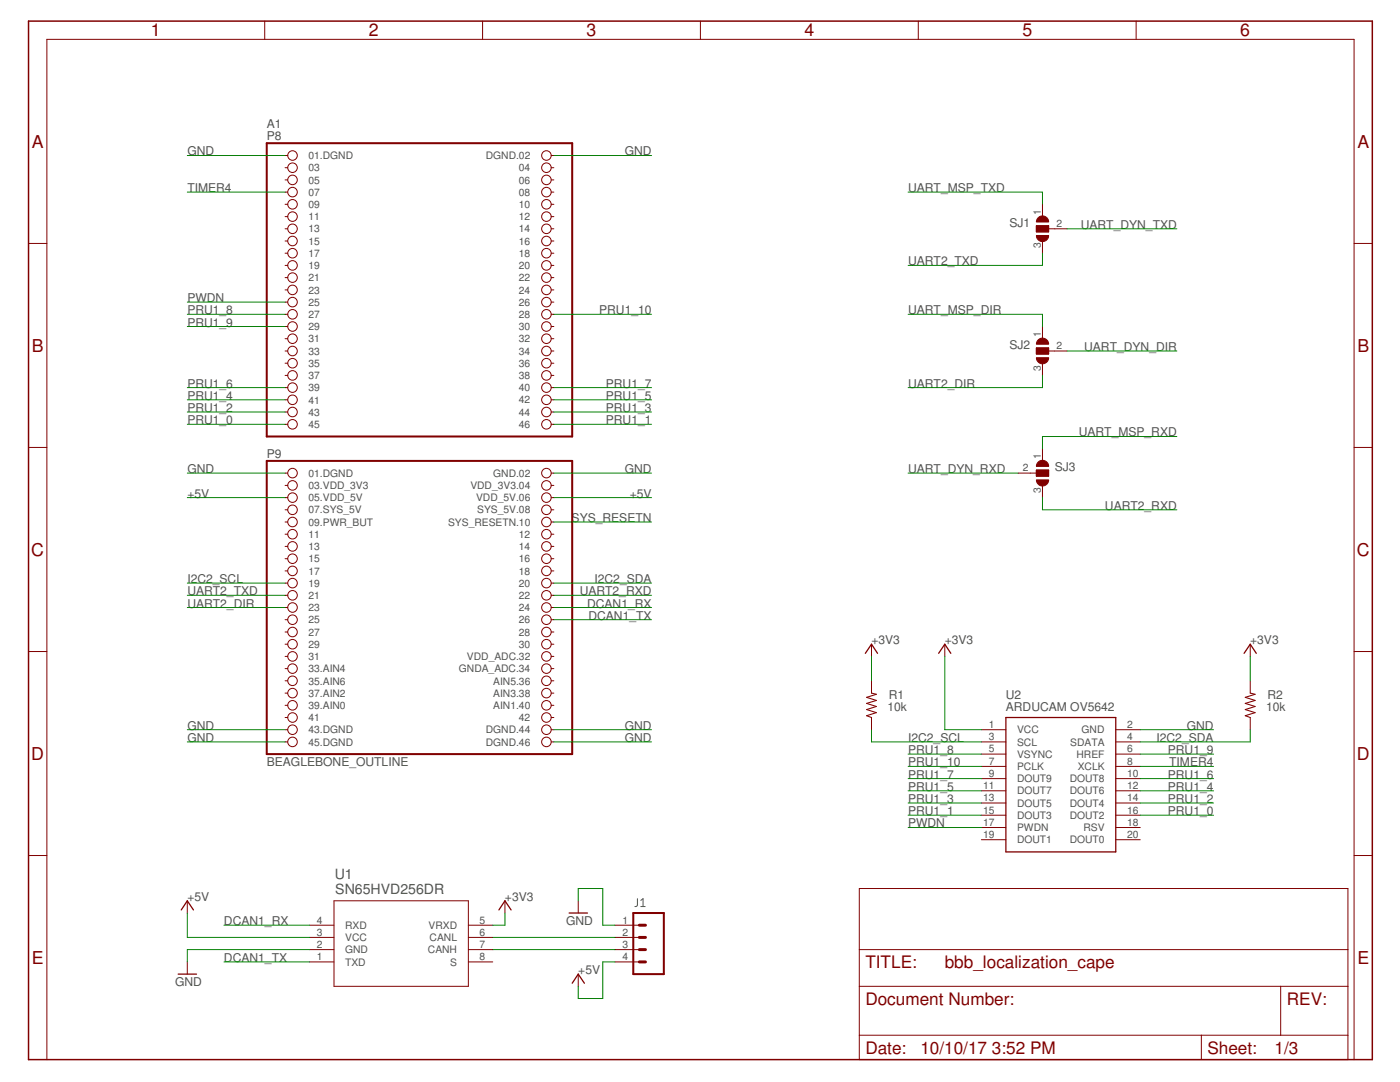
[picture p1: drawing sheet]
<svg xmlns="http://www.w3.org/2000/svg" width="279mm" height="216mm" viewBox="0 0 279 216" stroke-linecap="round" stroke-linejoin="round" font-family="sans-serif">
<path d="M127.2 179.3v1.4l-.5 .2M127.9 179.7l.4-.4v1.6M127.9 180.9h.9" fill="none" stroke="#505050" stroke-width=".2"/>
<path d="M53.2 28.6h61v58.5h-61zM53.2 92h61v58.5h-61zM126.4 182.2h6.1v12.2h-6.1z" fill="none" stroke="#800000" stroke-width=".4"/>
<g fill="none" stroke="#800000" stroke-width=".2">
<path d="M52.8 4.2v3.7M96.3 4.2v3.7M139.8 4.2v3.7M183.3 4.2v3.7M226.7 4.2v3.7M56.9 31h.5M56.9 33.5h.5M56.9 35.9h.5M56.9 38.3h.5M110 31h.5M110 33.5h.5M110 35.9h.5"/>
<path d="M110 38.3h.5M5.7 48.6h3.7M56.9 40.8h.5M56.9 43.2h.5M56.9 45.7h.5M56.9 48.1h.5M56.9 50.5h.5M56.9 53h.5M56.9 55.4h.5M56.9 57.8h.5M110 40.8h.5M110 43.2h.5"/>
<path d="M110 45.7h.5M110 48.1h.5M110 50.5h.5M110 53h.5M110 55.4h.5M110 57.8h.5M206.8 45h2.5v1.3h-2.5zM208 40.8v2.4M208 48.1v2.4M209.3 45.7h3.6M270.2 48.6h3.7M56.9 60.3h.5"/>
<path d="M56.9 62.7h.5M56.9 65.2h.5M56.9 67.6h.5M56.9 70h.5M56.9 72.5h.5M56.9 74.9h.5M56.9 77.3h.5M56.9 79.8h.5M110 60.3h.5M110 62.7h.5M110 65.2h.5M110 67.6h.5"/>
<path d="M110 70h.5M110 72.5h.5M110 74.9h.5M110 77.3h.5M110 79.8h.5M206.8 69.4h2.5v1.2h-2.5zM208 65.2v2.4M208 72.5v2.4M209.3 70h3.6M5.7 89.3h3.7M56.9 94.4h.5M56.9 96.9h.5"/>
<path d="M56.9 99.3h.5M56.9 82.2h.5M56.9 84.7h.5M110 94.4h.5M110 96.9h.5M110 99.3h.5M110 82.2h.5M110 84.7h.5M203.2 94.4h3.6M206.8 93.8h2.5v1.2h-2.5zM208 89.5v2.5M208 96.9v2.4"/>
<path d="M270.2 89.3h3.7M56.9 101.7h.5M56.9 104.2h.5M56.9 106.6h.5M56.9 109h.5M56.9 111.5h.5M56.9 113.9h.5M56.9 116.4h.5M56.9 118.8h.5M110 101.7h.5M110 104.2h.5M110 106.6h.5"/>
<path d="M110 109h.5M110 111.5h.5M110 113.9h.5M110 116.4h.5M110 118.8h.5M5.7 130h3.7M56.9 121.2h.5M56.9 123.7h.5M56.9 126.1h.5M56.9 128.5h.5M56.9 131h.5M56.9 133.4h.5"/>
<path d="M56.9 135.8h.5M56.9 138.3h.5M110 121.2h.5M110 123.7h.5M110 126.1h.5M110 128.5h.5M110 131h.5M110 133.4h.5M110 135.8h.5M110 138.3h.5M173.9 128.5v2.5M173.9 135.8v2.5"/>
<path d="M188.6 128.5v2.5M249.5 128.5v2.5M249.5 135.8v2.5M270.2 130h3.7M56.9 140.7h.5M56.9 143.2h.5M56.9 145.6h.5M56.9 148h.5M110 140.7h.5M110 143.2h.5M110 145.6h.5M110 148h.5"/>
<path d="M173.9 143.2v2.4M195.9 145.6h4.8M195.9 148h4.8M195.9 150.5h4.8M195.9 152.9h4.8M195.9 155.4h4.8M195.9 157.8h4.8M222.7 145.6h4.9M222.7 148h4.9M222.7 150.5h4.9M222.7 152.9h4.9M222.7 155.4h4.9"/>
<path d="M222.7 157.8h4.9M249.5 143.2v2.4M5.7 170.7h3.7M37.4 179.7v2.5M66.7 179.7h26.8v17.1h-26.8zM100.8 179.7v2.5M115.4 179.7v2.5M171.5 177.3h97.5v34.1h-97.5zM195.9 160.2h4.8M195.9 162.7h4.8M195.9 165.1h4.8M195.9 167.6h4.8"/>
<path d="M222.7 160.2h4.9M222.7 162.7h4.9M222.7 165.1h4.9M222.7 167.6h4.9M270.2 170.7h3.7M37.4 191.9v2.5M61.8 189.5h4.9M61.8 191.9h4.9M61.8 187h4.9M61.8 184.6h4.9M93.5 189.5h4.8M93.5 191.9h4.8"/>
<path d="M93.5 187h4.8M93.5 184.6h4.8M115.4 194.4v2.4M122.7 189.5h4.9M122.7 191.9h4.9M122.7 187h4.9M122.7 184.6h4.9M171.5 196.8h97.5M171.5 189.5h97.5M255.6 196.8v9.8M9.4 211.4v-203.5h260.8v203.5M171.5 206.6h97.5"/>
<path d="M239.8 206.6v4.8"/>
<circle cx="58.4" cy="35.9" r=".95"/>
<circle cx="58.4" cy="38.3" r=".95"/>
<circle cx="58.4" cy="31" r=".95"/>
<circle cx="58.4" cy="33.5" r=".95"/>
<circle cx="109.1" cy="33.5" r=".95"/>
<circle cx="109.1" cy="38.3" r=".95"/>
<circle cx="109.1" cy="31" r=".95"/>
<circle cx="109.1" cy="35.9" r=".95"/>
<circle cx="58.4" cy="43.2" r=".95"/>
<circle cx="58.4" cy="53" r=".95"/>
<circle cx="58.4" cy="55.4" r=".95"/>
<circle cx="58.4" cy="45.7" r=".95"/>
<circle cx="58.4" cy="48.1" r=".95"/>
<circle cx="58.4" cy="50.5" r=".95"/>
<circle cx="58.4" cy="57.8" r=".95"/>
<circle cx="58.4" cy="40.8" r=".95"/>
<circle cx="109.1" cy="40.8" r=".95"/>
<circle cx="109.1" cy="43.2" r=".95"/>
<circle cx="109.1" cy="57.8" r=".95"/>
<circle cx="109.1" cy="48.1" r=".95"/>
<circle cx="109.1" cy="50.5" r=".95"/>
<circle cx="109.1" cy="45.7" r=".95"/>
<circle cx="109.1" cy="53" r=".95"/>
<circle cx="109.1" cy="55.4" r=".95"/>
<circle cx="58.4" cy="79.8" r=".95"/>
<circle cx="58.4" cy="77.3" r=".95"/>
<circle cx="58.4" cy="62.7" r=".95"/>
<circle cx="58.4" cy="72.5" r=".95"/>
<circle cx="58.4" cy="70" r=".95"/>
<circle cx="58.4" cy="65.2" r=".95"/>
<circle cx="58.4" cy="67.6" r=".95"/>
<circle cx="58.4" cy="60.3" r=".95"/>
<circle cx="58.4" cy="74.9" r=".95"/>
<circle cx="109.1" cy="74.9" r=".95"/>
<circle cx="109.1" cy="72.5" r=".95"/>
<circle cx="109.1" cy="62.7" r=".95"/>
<circle cx="109.1" cy="65.2" r=".95"/>
<circle cx="109.1" cy="60.3" r=".95"/>
<circle cx="109.1" cy="70" r=".95"/>
<circle cx="109.1" cy="67.6" r=".95"/>
<circle cx="109.1" cy="79.8" r=".95"/>
<circle cx="109.1" cy="77.3" r=".95"/>
<circle cx="58.4" cy="94.4" r=".95"/>
<circle cx="58.4" cy="99.3" r=".95"/>
<circle cx="58.4" cy="96.9" r=".95"/>
<circle cx="58.4" cy="84.7" r=".95"/>
<circle cx="58.4" cy="82.2" r=".95"/>
<circle cx="109.1" cy="96.9" r=".95"/>
<circle cx="109.1" cy="99.3" r=".95"/>
<circle cx="109.1" cy="94.4" r=".95"/>
<circle cx="109.1" cy="82.2" r=".95"/>
<circle cx="109.1" cy="84.7" r=".95"/>
<circle cx="58.4" cy="116.4" r=".95"/>
<circle cx="58.4" cy="109" r=".95"/>
<circle cx="58.4" cy="104.2" r=".95"/>
<circle cx="58.4" cy="106.6" r=".95"/>
<circle cx="58.4" cy="111.5" r=".95"/>
<circle cx="58.4" cy="101.7" r=".95"/>
<circle cx="58.4" cy="118.8" r=".95"/>
<circle cx="58.4" cy="113.9" r=".95"/>
<circle cx="109.1" cy="113.9" r=".95"/>
<circle cx="109.1" cy="104.2" r=".95"/>
<circle cx="109.1" cy="101.7" r=".95"/>
<circle cx="109.1" cy="109" r=".95"/>
<circle cx="109.1" cy="106.6" r=".95"/>
<circle cx="109.1" cy="111.5" r=".95"/>
<circle cx="109.1" cy="118.8" r=".95"/>
<circle cx="109.1" cy="116.4" r=".95"/>
<circle cx="58.4" cy="133.4" r=".95"/>
<circle cx="58.4" cy="126.1" r=".95"/>
<circle cx="58.4" cy="131" r=".95"/>
<circle cx="58.4" cy="128.5" r=".95"/>
<circle cx="58.4" cy="135.8" r=".95"/>
<circle cx="58.4" cy="138.3" r=".95"/>
<circle cx="58.4" cy="123.7" r=".95"/>
<circle cx="58.4" cy="121.2" r=".95"/>
<circle cx="109.1" cy="131" r=".95"/>
<circle cx="109.1" cy="121.2" r=".95"/>
<circle cx="109.1" cy="133.4" r=".95"/>
<circle cx="109.1" cy="135.8" r=".95"/>
<circle cx="109.1" cy="128.5" r=".95"/>
<circle cx="109.1" cy="126.1" r=".95"/>
<circle cx="109.1" cy="138.3" r=".95"/>
<circle cx="109.1" cy="123.7" r=".95"/>
<circle cx="58.4" cy="145.6" r=".95"/>
<circle cx="58.4" cy="143.2" r=".95"/>
<circle cx="58.4" cy="148" r=".95"/>
<circle cx="58.4" cy="140.7" r=".95"/>
<circle cx="109.1" cy="143.2" r=".95"/>
<circle cx="109.1" cy="140.7" r=".95"/>
<circle cx="109.1" cy="145.6" r=".95"/>
<circle cx="109.1" cy="148" r=".95"/>
</g>
<path d="M5.7 4.2h268.2v207.2h-268.2z" fill="none" stroke="#800000" stroke-width=".3"/>
<path d="M172.7 130.4l1.2-1.9 1.2 1.9M187.3 130.4l1.3-1.9 1.2 1.9M248.3 130.4l1.2-1.9 1.2 1.9M200.7 143.2h22v26.8h-22zM35.6 194.4h3.6M36.2 181.6l1.2-1.9 1.2 1.9M99.6 181.6l1.2-1.9 1.2 1.9M113.6 182.2h3.6M114.2 196.2l1.2-1.8 1.2 1.8" fill="none" stroke="#800000" stroke-width=".25"/>
<path d="M127.6 189.5h1.2M127.6 187h1.2M127.6 184.6h1.2M127.6 191.9h1.2" fill="none" stroke="#800000" stroke-width=".59"/>
<path d="M173.9 138.3l1 .2-1.9 .6 1.9 .7-1.9 .6 1.9 .6-1.9 .6 1.9 .6-1.9 .6 .9 .4M249.5 138.3l1 .2-2 .6 2 .7-2 .6 2 .6-2 .6 2 .6-2 .6 1 .4" fill="none" stroke="#800000" stroke-width=".21"/>
<g fill="#800000" stroke="#800000" stroke-width=".2">
<path d="M206.8 95.8h2.5a1.22 1.22 0 0 1-1.2 1.2 1.22 1.22 0 0 1-1.3-1.2z" fill-rule="evenodd"/>
<path d="M207.2 92.2a1.22 1.22 0 0 1 1.4-.2 1.22 1.22 0 0 1 .7 1.1h-2.5l.1-.5z" fill-rule="evenodd"/>
<path d="M206.8 47h2.5a1.22 1.22 0 0 1-1.2 1.2 1.22 1.22 0 0 1-1.3-1.2z" fill-rule="evenodd"/>
<path d="M207.2 43.4a1.22 1.22 0 0 1 1.4-.2 1.22 1.22 0 0 1 .7 1.1h-2.5l.1-.4z" fill-rule="evenodd"/>
<path d="M206.8 71.4h2.5a1.22 1.22 0 0 1-1.2 1.2 1.22 1.22 0 0 1-1.3-1.2z" fill-rule="evenodd"/>
<path d="M207.2 67.8a1.22 1.22 0 0 1 1.4-.2 1.22 1.22 0 0 1 .7 1.1h-2.5l.1-.4z" fill-rule="evenodd"/>
</g>
<g fill="#800000" stroke="#800000" stroke-width=".2">
<path d="M206.8 93.8h2.5v1.2h-2.5z"/>
<path d="M206.8 45h2.5v1.3h-2.5z"/>
<path d="M206.8 69.4h2.5v1.3h-2.5z"/>
</g>
<g fill="none" stroke="#008000" stroke-width=".2">
<path d="M37.4 31h19.5M37.4 38.3h19.5M110.5 31h19.5M181.2 38.3h26.8v2.5M208 50.5v2.5h-26.8M212.9 45.7h22M37.4 79.8h19.5M37.4 77.3h19.5M37.4 65.2h19.5M37.4 62.7h19.5M37.4 60.3h19.5M110.5 79.8h19.5"/>
<path d="M110.5 77.3h19.5M110.5 62.7h19.5M181.2 62.7h26.8v2.5M208 74.9v2.4h-26.8M212.9 70h22M37.4 99.3h19.5M37.4 94.4h19.5M37.4 84.7h19.5M37.4 82.2h19.5M110.5 99.3h19.5M110.5 94.4h19.5M110.5 84.7h19.5"/>
<path d="M110.5 82.2h19.5M181.2 94.4h22M208 99.3v2.4h26.9M234.9 87.1h-26.9v2.4M37.4 116.4h19.5M37.4 118.8h19.5M110.5 116.4h19.5M110.5 118.8h19.5M110.5 104.2h19.5M37.4 121.2h19.5M110.5 121.2h19.5M110.5 123.7h19.5"/>
<path d="M173.9 131v4.8M188.6 131v14.6h7.3M249.5 131v4.8M37.4 145.6h19.5M37.4 148h19.5M110.5 145.6h19.5M110.5 148h19.5M173.9 145.6v2.4h22M181.2 157.8h14.7M181.2 155.4h14.7M181.2 150.5h14.7M181.2 152.9h14.7"/>
<path d="M227.6 145.6h14.6M227.6 157.8h14.6M227.6 155.4h14.6M227.6 150.5h14.6M227.6 152.9h14.6M249.5 145.6v2.4h-21.9M115.4 179.7v-2.4h4.9v7.3h2.4M181.2 162.7h14.7M181.2 160.2h14.7M181.2 165.1h14.7M227.6 162.7h14.6M227.6 160.2h14.6"/>
<path d="M37.4 182.2v4.8h24.4M44.7 191.9h17.1M44.7 184.6h17.1M61.8 189.5h-24.4v2.4M98.3 187h24.4M98.3 189.5h24.4M100.8 182.2v2.4h-2.5M122.7 191.9h-2.4v7.3h-4.9v-2.4"/>
</g>
<g font-size="3.5" fill="#800000">
<text x="30.1" y="7.3">1</text>
<text x="73.6" y="7.3">2</text>
<text x="117.1" y="7.3">3</text>
<text x="160.6" y="7.3">4</text>
<text x="204" y="7.3">5</text>
<text x="247.5" y="7.3">6</text>
<text x="6.4" y="29.5">A</text>
<text x="270.9" y="29.5">A</text>
<text x="6.4" y="70.2">B</text>
<text x="270.9" y="70.2">B</text>
<text x="6.3" y="110.9">C</text>
<text x="270.8" y="110.9">C</text>
<text x="6.3" y="151.6">D</text>
<text x="270.8" y="151.6">D</text>
<text x="6.4" y="192.3">E</text>
<text x="270.9" y="192.3">E</text>
</g>
<g font-size="3.4" fill="#800000">
<text x="172.7" y="193.1">TITLE:</text>
<text x="188.6" y="193.1">bbb_localization_cape</text>
<text x="172.7" y="200.5">Document Number:</text>
<text x="256.8" y="200.5">REV:</text>
<text x="172.7" y="210.2">Date:</text>
<text x="183.7" y="210.2">10/10/17</text>
<text x="198" y="210.2">3:52 PM</text>
<text x="241" y="210.2">Sheet:</text>
<text x="254.4" y="210.2">1/3</text>
</g>
<g font-size="2.8" fill="#505050">
<text x="66.8" y="175.4">U1</text>
<text x="66.9" y="178.3">SN65HVD256DR</text>
</g>
<g font-size="2.4" fill="#505050">
<text x="53.2" y="25.5">A1</text>
<text x="53.2" y="28">P8</text>
<text x="37.4" y="31">GND</text>
<text x="124.7" y="31">GND</text>
<text x="37.4" y="38.3">TIMER4</text>
<text x="181.2" y="38.3">UART_MSP_TXD</text>
<text x="201.5" y="45.3">SJ1</text>
<text x="215.7" y="45.7">UART_DYN_TXD</text>
<text x="181.2" y="53">UART2_TXD</text>
<text x="37.4" y="65.2">PRU1_9</text>
<text x="37.4" y="62.7">PRU1_8</text>
<text x="37.4" y="60.3">PWDN</text>
<text x="119.6" y="62.7">PRU1_10</text>
<text x="181.2" y="62.7">UART_MSP_DIR</text>
<text x="201.5" y="69.7">SJ2</text>
<text x="216.4" y="70">UART_DYN_DIR</text>
<text x="37.4" y="77.3">PRU1_6</text>
<text x="120.9" y="77.3">PRU1_7</text>
<text x="181.2" y="77.3">UART2_DIR</text>
<text x="37.4" y="82.2">PRU1_2</text>
<text x="37.4" y="79.8">PRU1_4</text>
<text x="120.9" y="82.2">PRU1_3</text>
<text x="120.9" y="79.8">PRU1_5</text>
<text x="37.4" y="84.7">PRU1_0</text>
<text x="120.9" y="84.7">PRU1_1</text>
<text x="215.3" y="87.1">UART_MSP_RXD</text>
<text x="37.4" y="94.4">GND</text>
<text x="53.2" y="91.4">P9</text>
<text x="124.7" y="94.4">GND</text>
<text x="181.2" y="94.4">UART_DYN_RXD</text>
<text x="210.5" y="94">SJ3</text>
<text x="37.4" y="99.3">+5V</text>
<text x="125.7" y="99.3">+5V</text>
<text x="220.5" y="101.7">UART2_RXD</text>
<text x="114.1" y="104.2">SYS_RESETN</text>
<text x="37.4" y="118.8">UART2_TXD</text>
<text x="37.4" y="116.4">I2C2_SCL</text>
<text x="115.7" y="118.8">UART2_RXD</text>
<text x="118.6" y="116.4">I2C2_SDA</text>
<text x="37.4" y="121.2">UART2_DIR</text>
<text x="117.2" y="121.2">DCAN1_RX</text>
<text x="117.4" y="123.7">DCAN1_TX</text>
<text x="173.9" y="128.5">+3V3</text>
<text x="188.6" y="128.5">+3V3</text>
<text x="249.5" y="128.5">+3V3</text>
<text x="177.1" y="142">10k</text>
<text x="177.4" y="139.5">R1</text>
<text x="200.7" y="142">ARDUCAM OV5642</text>
<text x="200.7" y="139.5">U2</text>
<text x="252.7" y="142">10k</text>
<text x="252.9" y="139.5">R2</text>
<text x="37.4" y="145.6">GND</text>
<text x="37.4" y="148">GND</text>
<text x="124.7" y="145.6">GND</text>
<text x="124.7" y="148">GND</text>
<text x="181.2" y="148">I2C2_SCL</text>
<text x="230.8" y="148">I2C2_SDA</text>
<text x="236.8" y="145.6">GND</text>
<text x="53.2" y="152.9">BEAGLEBONE_OUTLINE</text>
<text x="181.2" y="155.4">PRU1_7</text>
<text x="181.2" y="150.5">PRU1_8</text>
<text x="181.2" y="152.9">PRU1_10</text>
<text x="233.1" y="155.4">PRU1_6</text>
<text x="233.1" y="150.5">PRU1_9</text>
<text x="233.3" y="152.9">TIMER4</text>
<text x="181.2" y="160.2">PRU1_3</text>
<text x="181.2" y="157.8">PRU1_5</text>
<text x="233.1" y="160.2">PRU1_2</text>
<text x="233.1" y="157.8">PRU1_4</text>
<text x="181.2" y="162.7">PRU1_1</text>
<text x="181.2" y="165.1">PWDN</text>
<text x="233.1" y="162.7">PRU1_0</text>
<text x="37.4" y="179.7">+5V</text>
<text x="100.8" y="179.7">+3V3</text>
<text x="44.7" y="184.6">DCAN1_RX</text>
<text x="113" y="184.6">GND</text>
<text x="44.7" y="191.9">DCAN1_TX</text>
<text x="35" y="196.8">GND</text>
<text x="115.4" y="194.4">+5V</text>
</g>
<g font-size="2.1" fill="#505050">
<text x="61.6" y="31.8">01.DGND</text>
<text x="61.6" y="34.2">03</text>
<text x="97" y="31.8">DGND.02</text>
<text x="103.6" y="34.2">04</text>
<text x="61.6" y="36.6">05</text>
<text x="61.6" y="39.1">07</text>
<text x="61.6" y="41.5">09</text>
<text x="103.6" y="36.6">06</text>
<text x="103.6" y="39.1">08</text>
<text x="103.6" y="41.5">10</text>
<text x="61.6" y="43.9">11</text>
<text x="61.6" y="46.4">13</text>
<text x="103.6" y="43.9">12</text>
<text x="103.6" y="46.4">14</text>
<text x="207.7" y="42.9" transform="rotate(-90 207.7 42.9)">1</text>
<text x="210.8" y="45.3">2</text>
<text x="61.6" y="48.8">15</text>
<text x="61.6" y="51.3">17</text>
<text x="61.6" y="53.7">19</text>
<text x="103.6" y="48.8">16</text>
<text x="103.6" y="51.3">18</text>
<text x="103.6" y="53.7">20</text>
<text x="207.7" y="49.6" transform="rotate(-90 207.7 49.6)">3</text>
<text x="61.6" y="56.1">21</text>
<text x="61.6" y="58.6">23</text>
<text x="103.6" y="56.1">22</text>
<text x="103.6" y="58.6">24</text>
<text x="61.6" y="61">25</text>
<text x="61.6" y="63.4">27</text>
<text x="61.6" y="65.9">29</text>
<text x="103.6" y="61">26</text>
<text x="103.6" y="63.4">28</text>
<text x="103.6" y="65.9">30</text>
<text x="61.6" y="68.3">31</text>
<text x="61.6" y="70.8">33</text>
<text x="103.6" y="68.3">32</text>
<text x="103.6" y="70.8">34</text>
<text x="207.7" y="67.3" transform="rotate(-90 207.7 67.3)">1</text>
<text x="210.8" y="69.7">2</text>
<text x="61.6" y="73.2">35</text>
<text x="61.6" y="75.6">37</text>
<text x="103.6" y="73.2">36</text>
<text x="103.6" y="75.6">38</text>
<text x="207.7" y="74" transform="rotate(-90 207.7 74)">3</text>
<text x="61.6" y="78.1">39</text>
<text x="61.6" y="80.5">41</text>
<text x="61.6" y="83">43</text>
<text x="103.6" y="78.1">40</text>
<text x="103.6" y="80.5">42</text>
<text x="103.6" y="82.9">44</text>
<text x="61.6" y="85.4">45</text>
<text x="103.6" y="85.4">46</text>
<text x="61.6" y="95.1">01.DGND</text>
<text x="98.4" y="95.1">GND.02</text>
<text x="204.1" y="94.1">2</text>
<text x="207.7" y="91.6" transform="rotate(-90 207.7 91.6)">1</text>
<text x="61.6" y="97.6">03.VDD_3V3</text>
<text x="61.6" y="100">05.VDD_5V</text>
<text x="93.9" y="97.6">VDD_3V3.04</text>
<text x="95" y="100">VDD_5V.06</text>
<text x="207.7" y="98.3" transform="rotate(-90 207.7 98.3)">3</text>
<text x="61.6" y="102.5">07.SYS_5V</text>
<text x="61.6" y="104.9">09.PWR_BUT</text>
<text x="61.6" y="107.3">11</text>
<text x="89.4" y="104.9">SYS_RESETN.10</text>
<text x="95.2" y="102.5">SYS_5V.08</text>
<text x="103.6" y="107.3">12</text>
<text x="61.6" y="109.8">13</text>
<text x="61.6" y="112.2">15</text>
<text x="103.6" y="109.8">14</text>
<text x="103.6" y="112.2">16</text>
<text x="61.6" y="114.6">17</text>
<text x="61.6" y="117.1">19</text>
<text x="61.6" y="119.5">21</text>
<text x="103.6" y="114.6">18</text>
<text x="103.6" y="117.1">20</text>
<text x="103.6" y="119.5">22</text>
<text x="61.6" y="122">23</text>
<text x="61.6" y="124.4">25</text>
<text x="103.6" y="122">24</text>
<text x="103.6" y="124.4">26</text>
<text x="61.6" y="126.8">27</text>
<text x="61.6" y="129.3">29</text>
<text x="61.6" y="131.7">31</text>
<text x="93.2" y="131.7">VDD_ADC.32</text>
<text x="103.6" y="126.8">28</text>
<text x="103.6" y="129.3">30</text>
<text x="61.6" y="134.1">33.AIN4</text>
<text x="61.6" y="136.6">35.AIN6</text>
<text x="91.6" y="134.1">GNDA_ADC.34</text>
<text x="98.4" y="136.6">AIN5.36</text>
<text x="61.6" y="139">37.AIN2</text>
<text x="61.6" y="141.5">39.AIN0</text>
<text x="61.6" y="143.9">41</text>
<text x="98.4" y="139">AIN3.38</text>
<text x="98.4" y="141.5">AIN1.40</text>
<text x="103.6" y="143.9">42</text>
<text x="61.6" y="146.3">43.DGND</text>
<text x="61.6" y="148.8">45.DGND</text>
<text x="97" y="146.3">DGND.44</text>
<text x="97" y="148.8">DGND.46</text>
<text x="197.4" y="145.3">1</text>
<text x="197.4" y="147.7">3</text>
<text x="203" y="146.3">VCC</text>
<text x="203" y="148.8">SCL</text>
<text x="213.6" y="148.8">SDATA</text>
<text x="215.9" y="146.3">GND</text>
<text x="224.9" y="145.3">2</text>
<text x="224.9" y="147.7">4</text>
<text x="197.4" y="150.1">5</text>
<text x="197.4" y="152.6">7</text>
<text x="197.4" y="155">9</text>
<text x="203" y="151.2">VSYNC</text>
<text x="203" y="153.7">PCLK</text>
<text x="214.9" y="151.2">HREF</text>
<text x="215.1" y="153.7">XCLK</text>
<text x="224.9" y="150.1">6</text>
<text x="224.9" y="152.6">8</text>
<text x="224.9" y="155">10</text>
<text x="196.2" y="157.5">11</text>
<text x="196.2" y="159.9">13</text>
<text x="203" y="156.1">DOUT9</text>
<text x="203" y="158.5">DOUT7</text>
<text x="203" y="161">DOUT5</text>
<text x="213.5" y="156.1">DOUT8</text>
<text x="213.5" y="158.5">DOUT6</text>
<text x="213.5" y="161">DOUT4</text>
<text x="224.9" y="157.5">12</text>
<text x="224.9" y="159.9">14</text>
<text x="196.2" y="162.3">15</text>
<text x="196.2" y="164.8">17</text>
<text x="196.2" y="167.2">19</text>
<text x="203" y="163.4">DOUT3</text>
<text x="203" y="165.8">PWDN</text>
<text x="213.5" y="163.4">DOUT2</text>
<text x="216.2" y="165.8">RSV</text>
<text x="224.9" y="162.3">16</text>
<text x="224.9" y="164.8">18</text>
<text x="224.9" y="167.2">20</text>
<text x="203" y="168.3">DOUT1</text>
<text x="213.5" y="168.3">DOUT0</text>
<text x="63.3" y="184.3">4</text>
<text x="68.9" y="185.3">RXD</text>
<text x="85.5" y="185.3">VRXD</text>
<text x="95.7" y="184.3">5</text>
<text x="124.2" y="184.3">1</text>
<text x="63.3" y="191.6">1</text>
<text x="63.3" y="189.2">2</text>
<text x="63.3" y="186.7">3</text>
<text x="68.9" y="190.2">GND</text>
<text x="68.9" y="187.8">VCC</text>
<text x="85.4" y="190.2">CANH</text>
<text x="85.7" y="187.8">CANL</text>
<text x="95.7" y="186.7">6</text>
<text x="95.7" y="189.2">7</text>
<text x="95.7" y="191.6">8</text>
<text x="124.2" y="186.7">2</text>
<text x="124.2" y="189.2">3</text>
<text x="124.2" y="191.6">4</text>
<text x="68.9" y="192.7">TXD</text>
<text x="89.8" y="192.7">S</text>
</g>
</svg>
